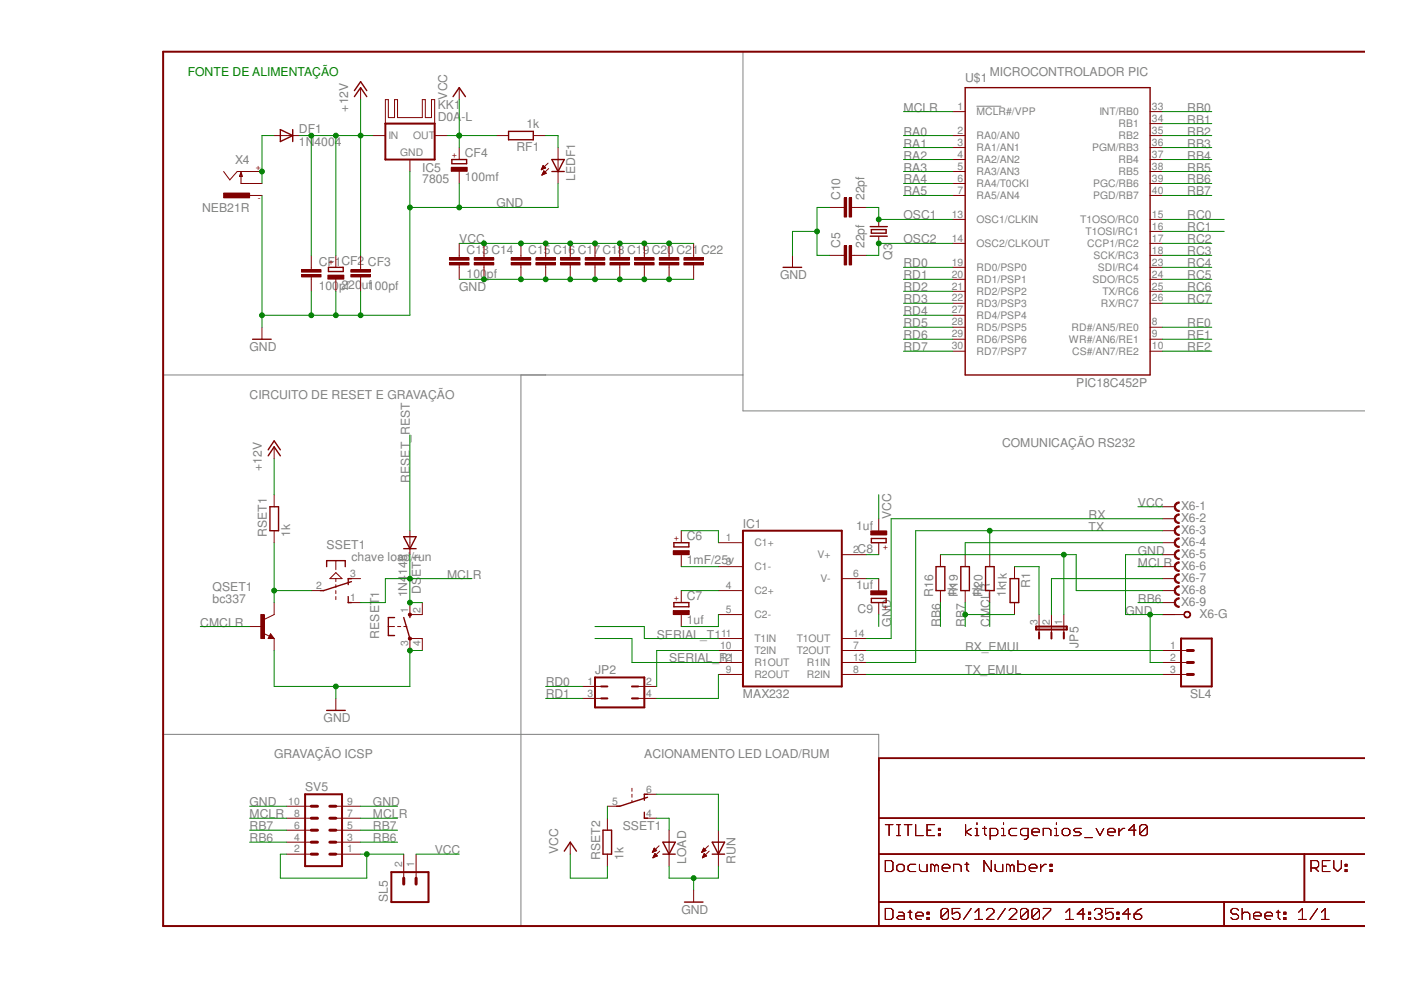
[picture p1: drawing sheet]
<svg xmlns="http://www.w3.org/2000/svg" width="297mm" height="210mm" viewBox="0 0 297 210" stroke-linecap="round" stroke-linejoin="round" font-family="sans-serif">
<path d="M157.5 11v76.1h131.8M207.1 22.5h5.1M34.6 79.5h122.9M110.4 79.5v116.8M34.6 155.7h151.7v7.6" fill="none" stroke="#808080" stroke-width=".21"/>
<g fill="none" stroke="#800000" stroke-width=".21">
<path d="M202 23.7h2.6M202 28.7h2.6M202 31.3h2.6M202 33.8h2.6M202 36.4h2.6M202 38.9h2.6M243.8 23.7h2.7M243.8 28.7h2.7M243.8 31.3h2.7M243.8 33.8h2.7M243.8 36.4h2.7M243.8 38.9h2.7"/>
<path d="M243.8 26.2h2.7M202 41.4h2.6M202 46.5h2.6M202 51.6h2.6M202 56.7h2.6M202 59.2h2.6M243.8 41.4h2.7M243.8 46.5h2.7M243.8 51.6h2.7M243.8 49.1h2.7M243.8 54.1h2.7M243.8 56.7h2.7"/>
<path d="M243.8 59.2h2.7M202 69.4h2.6M202 71.9h2.6M202 74.5h2.6M202 61.8h2.6M202 64.3h2.6M202 66.8h2.6M243.8 69.4h2.7M243.8 71.9h2.7M243.8 74.5h2.7M243.8 61.8h2.7M243.8 64.3h2.7"/>
<path d="M144.4 112.5v2.6M144.4 117.6v2.5M152.3 115.1h5.2M178.5 117.6h5.2M152.3 120.1h5.2M152.3 125.2h5.2M152.3 130.3h5.2M152.3 135.4h5.2M152.3 137.9h5.2M178.5 135.4h5.2M178.5 137.9h5.2M178.5 122.7h5.2"/>
<path d="M152.3 140.5h5.2M152.3 143h5.2M178.5 140.5h5.2M178.5 143h5.2"/>
</g>
<path d="M204.6 18.6h39.2v60.9h-39.2zM142.9 115.1h3.2v.9h-3.2z" fill="none" stroke="#800000" stroke-width=".3"/>
<path d="M157.5 112.5h21v33h-21z" fill="none" stroke="#800000" stroke-width=".42"/>
<path d="M142.7 116.8h3.4v.8h-3.4z" fill-rule="evenodd" fill="#800000"/>
<path d="M142.7 116.8h3.4v.8h-3.4zM144.4 125.2v2.6M144.4 130.3v2.5" fill="none" stroke="#800000" stroke-width=".21"/>
<path d="M142.9 127.8h3.2v.9h-3.2z" fill="none" stroke="#800000" stroke-width=".3"/>
<path d="M142.7 129.5h3.4v.8h-3.4z" fill-rule="evenodd" fill="#800000"/>
<path d="M186.3 110v2.5M186.3 115.1v2.5M142.7 129.5h3.4v.8h-3.4z" fill="none" stroke="#800000" stroke-width=".21"/>
<path d="M184.7 114.2h3.2v.9h-3.2z" fill="none" stroke="#800000" stroke-width=".3"/>
<path d="M184.6 112.6h3.4v.8h-3.4z" fill-rule="evenodd" fill="#800000"/>
<path d="M184.6 112.6h3.4v.8h-3.4zM186.3 122.7v2.5M186.3 127.8v2.5" fill="none" stroke="#800000" stroke-width=".21"/>
<path d="M184.7 126.9h3.2v.9h-3.2z" fill="none" stroke="#800000" stroke-width=".3"/>
<path d="M184.6 125.3h3.4v.8h-3.4z" fill-rule="evenodd" fill="#800000"/>
<path d="M246.5 110h2.6M184.6 125.3h3.4v.8h-3.4z" fill="none" stroke="#800000" stroke-width=".21"/>
<path d="M249.2 109.3l.6-.3h.2v.2a.76 .76 0 0 0-.8 .8 .76 .76 0 0 0 .8 .7v.3a1 1 0 0 1-1-.5 1 1 0 0 1 .2-1.2z" fill-rule="evenodd" fill="#800000"/>
<path d="M246.5 112.5h2.6M249.2 109.3l.6-.3h.2v.2a.76 .76 0 0 0-.8 .8 .76 .76 0 0 0 .8 .7v.3a1 1 0 0 1-1-.5 1 1 0 0 1 .2-1.2z" fill="none" stroke="#800000" stroke-width=".21"/>
<path d="M249.2 111.9l.6-.4h.2v.3a.76 .76 0 0 0-.8 .7 .76 .76 0 0 0 .8 .8v.2a1 1 0 0 1-1-.5 1 1 0 0 1 .2-1.1z" fill-rule="evenodd" fill="#800000"/>
<path d="M246.5 115.1h2.6M249.2 111.9l.6-.4h.2v.3a.76 .76 0 0 0-.8 .7 .76 .76 0 0 0 .8 .8v.2a1 1 0 0 1-1-.5 1 1 0 0 1 .2-1.1z" fill="none" stroke="#800000" stroke-width=".21"/>
<path d="M249.2 114.4l.6-.4h.2v.3a.76 .76 0 0 0-.8 .8 .76 .76 0 0 0 .8 .7v.3a1 1 0 0 1-1-.6 1 1 0 0 1 .2-1.1z" fill-rule="evenodd" fill="#800000"/>
<path d="M246.5 117.6h2.6M249.2 114.4l.6-.4h.2v.3a.76 .76 0 0 0-.8 .8 .76 .76 0 0 0 .8 .7v.3a1 1 0 0 1-1-.6 1 1 0 0 1 .2-1.1z" fill="none" stroke="#800000" stroke-width=".21"/>
<path d="M249.2 117l.6-.4h.2v.2a.76 .76 0 0 0-.8 .8 .76 .76 0 0 0 .8 .8v.2a1 1 0 0 1-1-.5 1 1 0 0 1 .2-1.1z" fill-rule="evenodd" fill="#800000"/>
<path d="M249.2 117l.6-.4h.2v.2a.76 .76 0 0 0-.8 .8 .76 .76 0 0 0 .8 .8v.2a1 1 0 0 1-1-.5 1 1 0 0 1 .2-1.1zM246.5 120.1h2.6" fill="none" stroke="#800000" stroke-width=".21"/>
<path d="M249.2 119.5l.6-.4h.2v.3a.76 .76 0 0 0-.8 .7 .76 .76 0 0 0 .8 .8v.3a1 1 0 0 1-1-.6 1 1 0 0 1 .2-1.1z" fill-rule="evenodd" fill="#800000"/>
<path d="M249.2 119.5l.6-.4h.2v.3a.76 .76 0 0 0-.8 .7 .76 .76 0 0 0 .8 .8v.3a1 1 0 0 1-1-.6 1 1 0 0 1 .2-1.1zM246.5 122.7h2.6" fill="none" stroke="#800000" stroke-width=".21"/>
<path d="M249.2 122l.6-.3h.2v.2a.76 .76 0 0 0-.8 .8 .76 .76 0 0 0 .8 .7v.3a1 1 0 0 1-1-.5 1 1 0 0 1 .2-1.2z" fill-rule="evenodd" fill="#800000"/>
<path d="M246.5 125.2h2.6M249.2 122l.6-.3h.2v.2a.76 .76 0 0 0-.8 .8 .76 .76 0 0 0 .8 .7v.3a1 1 0 0 1-1-.5 1 1 0 0 1 .2-1.2z" fill="none" stroke="#800000" stroke-width=".21"/>
<path d="M249.2 124.6l.6-.4h.2v.3a.76 .76 0 0 0-.8 .7 .76 .76 0 0 0 .8 .8v.2a1 1 0 0 1-1-.5 1 1 0 0 1 .2-1.1z" fill-rule="evenodd" fill="#800000"/>
<path d="M246.5 127.8h2.6M249.2 124.6l.6-.4h.2v.3a.76 .76 0 0 0-.8 .7 .76 .76 0 0 0 .8 .8v.2a1 1 0 0 1-1-.5 1 1 0 0 1 .2-1.1z" fill="none" stroke="#800000" stroke-width=".21"/>
<path d="M249.2 127.1l.6-.4h.2v.3a.76 .76 0 0 0-.8 .8 .76 .76 0 0 0 .8 .7v.3a1 1 0 0 1-1-.6 1 1 0 0 1 .2-1.1z" fill-rule="evenodd" fill="#800000"/>
<path d="M246.5 130.3h2.6M249.2 127.1l.6-.4h.2v.3a.76 .76 0 0 0-.8 .8 .76 .76 0 0 0 .8 .7v.3a1 1 0 0 1-1-.6 1 1 0 0 1 .2-1.1z" fill="none" stroke="#800000" stroke-width=".21"/>
<path d="M251.3 129.7a.73 .73 0 0 1 1.1 .3 .73 .73 0 0 1-.5 1 .73 .73 0 0 1-.9-.7h.1a.58 .58 0 0 1 .8-.6 .58 .58 0 0 1 .3 .9 .58 .58 0 0 1-1 0l-.2-.3z" fill-rule="evenodd" fill="#800000"/>
<path d="M246.5 107.4h2.6M249.1 130.3h1.9M251.3 129.7a.73 .73 0 0 1 1.1 .3 .73 .73 0 0 1-.5 1 .73 .73 0 0 1-.9-.7h.1a.58 .58 0 0 1 .8-.6 .58 .58 0 0 1 .3 .9 .58 .58 0 0 1-1 0l-.2-.3z" fill="none" stroke="#800000" stroke-width=".21"/>
<path d="M249.2 106.8l.6-.4h.2v.3a.76 .76 0 0 0-.8 .7 .76 .76 0 0 0 .8 .8v.3a1 1 0 0 1-1-.6 1 1 0 0 1 .2-1.1z" fill-rule="evenodd" fill="#800000"/>
<path d="M175.9 54.1h2.6M181.1 54.1h2.6M186.3 46.5v1.5M186.3 50.1v1.5M249.2 106.8l.6-.4h.2v.3a.76 .76 0 0 0-.8 .7 .76 .76 0 0 0 .8 .8v.3a1 1 0 0 1-1-.6 1 1 0 0 1 .2-1.1zM123.5 145.5h4M123.5 148.1h4M135.3 145.5h3.9M135.3 148.1h3.9" fill="none" stroke="#800000" stroke-width=".21"/>
<path d="M126.2 143.6h10.4v6.4h-10.4zM127.5 145.5h1.3M127.5 148.1h1.3M134 145.5h1.3M134 148.1h1.3" fill="none" stroke="#800000" stroke-width=".42"/>
<path d="M184.5 50.1h3.6M184.5 48h3.6M184.7 48.7h3.2v.7h-3.2z" fill="none" stroke="#800000" stroke-width=".3"/>
<path d="M180 52.1h.6v4.1h-.6z" fill-rule="evenodd" fill="#800000"/>
<path d="M180 52.1h.6v4.1h-.6z" fill="none" stroke="#800000" stroke-width=".21"/>
<path d="M179 52.1h.5v4.1h-.5z" fill-rule="evenodd" fill="#800000"/>
<path d="M175.9 44h2.6M178.5 54.1h.5M179 52.1h.5v4.1h-.5zM180.6 54.1h.5M181.1 44h2.6" fill="none" stroke="#800000" stroke-width=".21"/>
<path d="M180 42h.6v4h-.6z" fill-rule="evenodd" fill="#800000"/>
<path d="M180 42h.6v4h-.6z" fill="none" stroke="#800000" stroke-width=".21"/>
<path d="M179 42h.5v4h-.5z" fill-rule="evenodd" fill="#800000"/>
<path d="M178.5 44h.5M179 42h.5v4h-.5zM180.6 44h.5M82.3 132.8h1.4M84.3 132.8h.7M85.6 132.8h.7M86.9 127.8v2.5h2.6v-2.5M86.9 137.9v-2.5h2.6v2.5" fill="none" stroke="#800000" stroke-width=".21"/>
<path d="M83.7 130.9h-1.4v3.8h1.4M86.9 130.3v.6" fill="none" stroke="#800000" stroke-width=".3"/>
<path d="M86.7 135.2l.2-.2 .3 .2v.4h-.5z" fill-rule="evenodd" fill="#800000"/>
<path d="M86.7 135.2l.2-.2 .3 .2v.4h-.5z" fill="none" stroke="#800000" stroke-width=".21"/>
<path d="M86.7 130.1l.2-.1 .3 .1v.5h-.5z" fill-rule="evenodd" fill="#800000"/>
<g fill="none" stroke="#800000" stroke-width=".21">
<path d="M79.1 28.7h2.6M86.9 33.8v2.6M92.2 28.7h2.6M71.2 54.1v2.6M71.2 59.2v2.6M86.7 130.1l.2-.1 .3 .1v.5h-.5zM187.7 174.8h1.6M188.5 174.8v2.4M190.1 174.8h.8M190.1 177.2h.8M190.5 174.8v2.4M191.7 174.8h1.6"/>
<path d="M192.5 174.8v2.4M194.1 174.8v2.4h1.6M196.6 176h.8M198.2 174.8h-1.6v2.4h1.6M199 176.8h.3v.4h-.3zM199 175.6h.3v.4h-.3zM204.7 174.8v2.4M206 175.6l-1.3 .8 1.3 .8M206.8 177.2h.7M206.8 175.6h.3v1.6M207.1 174.5v.3M208.3 175.6h.8"/>
<path d="M208.7 175.2v1.6l.4 .4M209.9 177.2h1.3l.3-.4v-.8l-.3-.4h-1.3v2.4M212.3 177.2h.8M212.3 175.6h.5v1.6M212.8 174.5v.3M215.6 175.6h-1.2l-.4 .4v.8l.4 .4h1.2M218 177.2h-1.2l-.4-.4v-.8l.4-.4h1.2v2l-.4 .4h-.4M218.8 176.4h1.6v-.4l-.4-.4h-.8l-.4 .4v.8l.4 .4h.8M221.2 177.2v-1.6h1.2l.4 .4v1.2M223.6 177.2h.8M223.6 175.6h.4v1.6M224 174.5v.3"/>
<path d="M225.2 176l.4-.4h.8l.4 .4v.8l-.4 .4h-.8l-.4-.4zM229.2 175.6h-1.2l-.4 .4 .4 .4h.8l.4 .4-.4 .4h-1.2M230 177.6h1.6M232.4 175.6l.8 1.6 .8-1.6M234.8 176.4h1.6v-.4l-.3-.4h-.9l-.4 .4v.8l.4 .4h.9M237.2 175.6v1.6M238.5 175.6h-.5l-.8 .8M240.8 176h-1.5l1.2-1.2v2.4M243.2 175.2l-.3-.4h-.8l-.5 .4v1.6M243.2 175.2v1.6l-.3 .4h-.8l-.5-.4M243.2 175.2l-1.6 1.6M187.7 182.5h1.2l.4 .3v1.6l-.4 .4h-1.2z"/>
<path d="M187.7 192.6h1.2l.4 .4v1.6l-.4 .3h-1.2zM190.1 183.6l.4-.3h.8l.4 .3v.8l-.4 .4h-.8l-.4-.4zM190.5 193.4h.8l.4 .4v1.1h-1.2l-.4-.3 .4-.4h1.2M192.5 193.4h.8M193 193v1.6l.3 .3M194.1 194.2h1.6v-.4l-.3-.4h-.8l-.5 .4v.8l.5 .3h.8M194.1 183.3h-1.1l-.5 .3v.8l.5 .4h1.1M194.9 183.3v1.1l.5 .4h1.2v-1.5M196.6 194.6h.4v.3h-.4zM196.6 193.4h.4v.4h-.4zM198.2 183.6l-.4-.3h-.4v1.5M198.2 183.6l.3-.3 .5 .3v1.2"/>
<path d="M198.2 183.6v1.2M199.8 184h1.6v-.4l-.4-.3h-.8l-.4 .3v.8l.4 .4h.8M201.1 193v1.6l-.4 .3h-.8l-.4-.3M201.1 193l-.4-.4h-.8l-.4 .4v1.6M201.1 193l-1.6 1.6M202.2 184.8v-1.5h1.2l.4 .3v1.2M203.5 192.6h-1.6v1.2l.8-.4h.4l.4 .4v.8l-.4 .3h-.8l-.4-.3M204.6 183.3h.8M205 182.8v1.6l.4 .4M205.9 192.6l-1.6 2.3M206.7 194.9h1.6M206.7 193.4l.8-.8v2.3"/>
<path d="M209.1 193l.5-.4h.8l.3 .4v.4l-1.6 1.5h1.6M210.2 182.5v2.3l-1.6-2.3v2.3M211 183.3v1.1l.4 .4h1.2v-1.5M213.1 192.6l-1.6 2.3M214 193l.3-.4h.8l.5 .4v.4l-1.6 1.5h1.6M214.2 183.6l-.4-.3h-.4v1.5M214.2 183.6v1.2M214.2 183.6l.4-.3 .4 .3v1.2M215.8 182.5v2.3h1.2l.4-.4v-.8l-.4-.3h-1.2M218 193v1.6l-.4 .3h-.9l-.3-.3M218 193l-.4-.4h-.9l-.3 .4v1.6M218 193l-1.6 1.6"/>
<path d="M218.2 184h1.6v-.4l-.3-.3h-.8l-.5 .3v.8l.5 .4h.8M220.4 193v1.6l-.4 .3h-.8l-.4-.3M220.4 193l-.4-.4h-.8l-.4 .4v1.6M220.4 193l-1.6 1.6M220.6 183.3v1.5M221.2 192.6h1.6v.4l-1.6 1.6v.3M221.8 183.3h-.4l-.8 .7M222.6 184.4h.5v.4h-.5zM222.6 183.3h.5v.3h-.5zM226 194.9h1.6M226 193.4l.8-.8v2.3M230 193.8h-1.6l1.2-1.2v2.3"/>
<path d="M230.8 194.6h.4v.3h-.4zM230.8 193.4h.4v.4h-.4zM232 193l.4-.4h.8l.4 .4v.4l-.4 .4M232.8 193.8h.4M233.2 193.8l.4 .4v.4l-.4 .3h-.8l-.4-.3M236 192.6h-1.6v1.2l.8-.4h.4l.4 .4v.8l-.4 .3h-.8l-.4-.3M236.8 194.6h.4v.3h-.4zM236.8 193.4h.4v.4h-.4zM239.6 193.8h-1.6l1.2-1.2v2.3M240.5 193.8h1.1l.5 .4v.4l-.5 .3h-.8l-.3-.3zM242.1 192.6l-.8 .4-.8 .8M262.6 193l-.4-.4h-.8l-.4 .4v.4l.4 .4h.8l.4 .4v.4l-.4 .3h-.8l-.4-.3"/>
<path d="M263.4 193.8l.4-.4h.8l.4 .4v1.1M263.4 192.6v2.3M265.8 194.2h1.6v-.4l-.4-.4h-.8l-.4 .4v.8l.4 .3h.8M268.2 194.2h1.6v-.4l-.4-.4h-.8l-.4 .4v.8l.4 .3h.8M270.6 193.4h.8M271 193v1.6l.4 .3M272.2 194.6h.4v.3h-.4zM272.2 193.4h.4v.4h-.4zM275.3 194.9h1.6M275.3 193.4l.8-.8v2.3M278 184h1.2l.4-.4v-.8l-.4-.3h-1.2v2.3M278.8 184l.8 .8"/>
<path d="M279.4 192.6l-1.7 2.3M280.2 194.9h1.6M280.2 193.4l.8-.8v2.3M280.4 183.6h.8M282 182.5h-1.6v2.3h1.6M282.8 182.5v1.5l.8 .8 .8-.8v-1.5M285.2 184.4h.4v.4h-.4zM285.2 183.3h.4v.3h-.4z"/>
</g>
<path d="M69.6 56.7h3.2v.9h-3.2zM85.6 130.9l1.3 4.5M186.3 173.5h103M289.3 160.8h-103v35.5h103M186.3 181.1h103M186.3 191.3h103M259.5 191.3v5M276.6 181.1v10.2" fill="none" stroke="#800000" stroke-width=".3"/>
<path d="M289.3 11h-254.7v185.3h254.7M81.7 26.2h10.5v7.6h-10.5z" fill="none" stroke="#800000" stroke-width=".42"/>
<path d="M69.5 58.3h3.4v.9h-3.4z" fill-rule="evenodd" fill="#800000"/>
<path d="M97.4 31.3v2.5M97.4 36.4v2.5M69.5 58.3h3.4v.9h-3.4z" fill="none" stroke="#800000" stroke-width=".21"/>
<path d="M95.8 33.8h3.1v.9h-3.1z" fill="none" stroke="#800000" stroke-width=".3"/>
<path d="M95.7 35.5h3.4v.8h-3.4z" fill-rule="evenodd" fill="#800000"/>
<path d="M47.4 36.4l1.3 1.7 1.6-1.7h5.2M51.1 36.6v2.3h4.4M95.7 35.5h3.4v.8h-3.4zM52.9 41.4h2.6" fill="none" stroke="#800000" stroke-width=".21"/>
<path d="M47.4 40.9h5.5v1.1h-5.5z" fill-rule="evenodd" fill="#800000"/>
<path d="M47.4 40.9h5.5v1.1h-5.5zM97.4 51.6v2.5M97.4 56.7v2.5" fill="none" stroke="#800000" stroke-width=".21"/>
<path d="M51.1 36.6l.3 .8h-.6z" fill="none" stroke="#800000" stroke-width=".3"/>
<path d="M95.3 55.7h4.1v.5h-4.1z" fill-rule="evenodd" fill="#800000"/>
<path d="M95.3 55.7h4.1v.5h-4.1z" fill="none" stroke="#800000" stroke-width=".21"/>
<path d="M95.3 54.7h4.1v.5h-4.1z" fill-rule="evenodd" fill="#800000"/>
<path d="M95.3 54.7h4.1v.5h-4.1zM97.4 54.1v.6M97.4 56.2v.5M102.6 51.6v2.5M102.6 56.7v2.5" fill="none" stroke="#800000" stroke-width=".21"/>
<path d="M100.5 55.7h4.2v.5h-4.2z" fill-rule="evenodd" fill="#800000"/>
<path d="M100.5 55.7h4.2v.5h-4.2z" fill="none" stroke="#800000" stroke-width=".21"/>
<path d="M100.5 54.7h4.2v.5h-4.2z" fill-rule="evenodd" fill="#800000"/>
<path d="M100.5 54.7h4.2v.5h-4.2zM102.6 54.1v.6M102.6 56.2v.5M110.4 51.6v2.5M110.4 56.7v2.5" fill="none" stroke="#800000" stroke-width=".21"/>
<path d="M108.4 55.7h4.1v.5h-4.1z" fill-rule="evenodd" fill="#800000"/>
<path d="M108.4 55.7h4.1v.5h-4.1z" fill="none" stroke="#800000" stroke-width=".21"/>
<path d="M108.4 54.7h4.1v.5h-4.1z" fill-rule="evenodd" fill="#800000"/>
<path d="M108.4 54.7h4.1v.5h-4.1zM110.4 54.1v.6M110.4 56.2v.5M115.7 51.6v2.5M115.7 56.7v2.5" fill="none" stroke="#800000" stroke-width=".21"/>
<path d="M113.6 55.7h4.2v.5h-4.2z" fill-rule="evenodd" fill="#800000"/>
<path d="M113.6 55.7h4.2v.5h-4.2z" fill="none" stroke="#800000" stroke-width=".21"/>
<path d="M113.6 54.7h4.2v.5h-4.2z" fill-rule="evenodd" fill="#800000"/>
<path d="M113.6 54.7h4.2v.5h-4.2zM115.7 54.1v.6M115.7 56.2v.5M120.9 51.6v2.5M120.9 56.7v2.5" fill="none" stroke="#800000" stroke-width=".21"/>
<path d="M118.8 55.7h4.2v.5h-4.2z" fill-rule="evenodd" fill="#800000"/>
<path d="M118.8 55.7h4.2v.5h-4.2z" fill="none" stroke="#800000" stroke-width=".21"/>
<path d="M118.8 54.7h4.2v.5h-4.2z" fill-rule="evenodd" fill="#800000"/>
<path d="M118.8 54.7h4.2v.5h-4.2zM120.9 54.1v.6M120.9 56.2v.5M126.2 51.6v2.5M126.2 56.7v2.5" fill="none" stroke="#800000" stroke-width=".21"/>
<path d="M124.1 55.7h4.1v.5h-4.1z" fill-rule="evenodd" fill="#800000"/>
<path d="M124.1 55.7h4.1v.5h-4.1z" fill="none" stroke="#800000" stroke-width=".21"/>
<path d="M124.1 54.7h4.1v.5h-4.1z" fill-rule="evenodd" fill="#800000"/>
<path d="M124.1 54.7h4.1v.5h-4.1zM126.2 54.1v.6M126.2 56.2v.5M131.4 51.6v2.5M131.4 56.7v2.5" fill="none" stroke="#800000" stroke-width=".21"/>
<path d="M129.3 55.7h4.2v.5h-4.2z" fill-rule="evenodd" fill="#800000"/>
<path d="M129.3 55.7h4.2v.5h-4.2z" fill="none" stroke="#800000" stroke-width=".21"/>
<path d="M129.3 54.7h4.2v.5h-4.2z" fill-rule="evenodd" fill="#800000"/>
<path d="M129.3 54.7h4.2v.5h-4.2zM131.4 54.1v.6M131.4 56.2v.5M136.6 51.6v2.5M136.6 56.7v2.5" fill="none" stroke="#800000" stroke-width=".21"/>
<path d="M134.5 55.7h4.2v.5h-4.2z" fill-rule="evenodd" fill="#800000"/>
<path d="M134.5 55.7h4.2v.5h-4.2z" fill="none" stroke="#800000" stroke-width=".21"/>
<path d="M134.5 54.7h4.2v.5h-4.2z" fill-rule="evenodd" fill="#800000"/>
<path d="M134.5 54.7h4.2v.5h-4.2zM136.6 54.1v.6M136.6 56.2v.5M141.9 51.6v2.5M141.9 56.7v2.5" fill="none" stroke="#800000" stroke-width=".21"/>
<path d="M139.8 55.7h4.1v.5h-4.1z" fill-rule="evenodd" fill="#800000"/>
<path d="M139.8 55.7h4.1v.5h-4.1z" fill="none" stroke="#800000" stroke-width=".21"/>
<path d="M139.8 54.7h4.1v.5h-4.1z" fill-rule="evenodd" fill="#800000"/>
<path d="M139.8 54.7h4.1v.5h-4.1zM141.9 54.1v.6M141.9 56.2v.5M147.1 51.6v2.5M147.1 56.7v2.5" fill="none" stroke="#800000" stroke-width=".21"/>
<path d="M145 55.7h4.1v.5h-4.1z" fill-rule="evenodd" fill="#800000"/>
<path d="M145 55.7h4.1v.5h-4.1z" fill="none" stroke="#800000" stroke-width=".21"/>
<path d="M145 54.7h4.1v.5h-4.1z" fill-rule="evenodd" fill="#800000"/>
<path d="M66 54.1v2.6M66 59.2v2.6M145 54.7h4.1v.5h-4.1zM147.1 54.1v.6M147.1 56.2v.5" fill="none" stroke="#800000" stroke-width=".21"/>
<path d="M63.9 58.2h4.2v.5h-4.2z" fill-rule="evenodd" fill="#800000"/>
<path d="M63.9 58.2h4.2v.5h-4.2z" fill="none" stroke="#800000" stroke-width=".21"/>
<path d="M63.9 57.2h4.2v.5h-4.2z" fill-rule="evenodd" fill="#800000"/>
<g fill="none" stroke="#800000" stroke-width=".21">
<path d="M105.2 28.7h2.6M113.1 28.7h2.6M114.8 36h.1M114.8 35.9h.2M114.9 35.8h.3M114.9 35.7h.5M114.9 35.6h.8M114.9 37h.2M115 35.5h.6M115 37h.3M115 35.4h.5M115 36.9h.5"/>
<path d="M115.1 35.3h.3M115.1 36.8h.6M115.1 35.2h.2M115.1 36.7h.7M115.1 35.1l.6 .5-.9 .4zM115.1 35.1h.1M115.1 36.6h.6M115.2 36.5h.4M115.2 36.4h.3M115.2 36.3h.2M115.3 36.2h.1M115.3 36.2l-.4 .9"/>
<path d="M115.3 36.2l.5 .5-.9 .4M116.2 34.6l-1.4 1.4M116.3 35.7l-1.4 1.4M118.3 31.3v7.6M63.9 57.2h4.2v.5h-4.2zM66 56.7v.5M66 58.7v.5M168 54.1v2.6M86.9 112.5v5.1M52.9 132.8h2.6M58.1 127.8v2.5M58.1 135.4v2.5"/>
<path d="M138.6 179.9h.2M138.7 179.8h.1M138.7 179.8l-.4 .9M138.7 179.8l.5 .5-.9 .4M139.7 179.3l-1.4 1.4M141.9 176v7.6M187.7 174.8h1.6M188.5 174.8v2.4M190.1 174.8h.8M190.1 177.2h.8M190.5 174.8v2.4M191.7 174.8h1.6"/>
<path d="M192.5 174.8v2.4M194.1 174.8v2.4h1.6M196.6 176h.8M198.2 174.8h-1.6v2.4h1.6M199 176.8h.3v.4h-.3zM199 175.6h.3v.4h-.3zM204.7 174.8v2.4M206 175.6l-1.3 .8 1.3 .8M206.8 177.2h.7M206.8 175.6h.3v1.6M207.1 174.5v.3M208.3 175.6h.8"/>
<path d="M208.7 175.2v1.6l.4 .4M209.9 177.2h1.3l.3-.4v-.8l-.3-.4h-1.3v2.4M212.3 177.2h.8M212.3 175.6h.5v1.6M212.8 174.5v.3M215.6 175.6h-1.2l-.4 .4v.8l.4 .4h1.2M218 177.2h-1.2l-.4-.4v-.8l.4-.4h1.2v2l-.4 .4h-.4M218.8 176.4h1.6v-.4l-.4-.4h-.8l-.4 .4v.8l.4 .4h.8M221.2 177.2v-1.6h1.2l.4 .4v1.2M223.6 177.2h.8M223.6 175.6h.4v1.6M224 174.5v.3"/>
<path d="M225.2 176l.4-.4h.8l.4 .4v.8l-.4 .4h-.8l-.4-.4zM229.2 175.6h-1.2l-.4 .4 .4 .4h.8l.4 .4-.4 .4h-1.2M230 177.6h1.6M232.4 175.6l.8 1.6 .8-1.6M234.8 176.4h1.6v-.4l-.3-.4h-.9l-.4 .4v.8l.4 .4h.9M237.2 175.6v1.6M238.5 175.6h-.5l-.8 .8M240.8 176h-1.5l1.2-1.2v2.4M243.2 175.2l-.3-.4h-.8l-.5 .4v1.6M243.2 175.2v1.6l-.3 .4h-.8l-.5-.4M243.2 175.2l-1.6 1.6M138.3 180.7h.1"/>
<path d="M138.4 180.6h.2M138.4 180.5h.5M138.5 180.4h.6M138.5 181.9h.1M138.5 181.7h.2M138.5 180.3h.7M138.5 181.7h.4M138.6 180.2h.5M138.6 181.6h.6M138.6 180.1h.4M138.6 180h.3M138.6 181.5h.8"/>
<path d="M138.6 181.4h.7M138.7 181.3h.5M138.7 181.2h.4M138.8 181.1h.2M138.8 181h.1M139.4 181.5l-.5-.5-.5 .9M139.4 181.5l-1 .4M139.9 180.5l-1.5 1.4M187.7 182.5h1.2l.4 .3v1.6l-.4 .4h-1.2zM187.7 192.6h1.2l.4 .4v1.6l-.4 .3h-1.2zM190.1 183.6l.4-.3h.8l.4 .3v.8l-.4 .4h-.8l-.4-.4zM190.5 193.4h.8l.4 .4v1.1h-1.2l-.4-.3 .4-.4h1.2"/>
<path d="M192.5 193.4h.8M193 193v1.6l.3 .3M194.1 194.2h1.6v-.4l-.3-.4h-.8l-.5 .4v.8l.5 .3h.8M194.1 183.3h-1.1l-.5 .3v.8l.5 .4h1.1M194.9 183.3v1.1l.5 .4h1.2v-1.5M196.6 194.6h.4v.3h-.4zM196.6 193.4h.4v.4h-.4zM198.2 183.6l-.4-.3h-.4v1.5M198.2 183.6l.3-.3 .5 .3v1.2M198.2 183.6v1.2M199.8 184h1.6v-.4l-.4-.3h-.8l-.4 .3v.8l.4 .4h.8M201.1 193v1.6l-.4 .3h-.8l-.4-.3"/>
<path d="M201.1 193l-.4-.4h-.8l-.4 .4v1.6M201.1 193l-1.6 1.6M202.2 184.8v-1.5h1.2l.4 .3v1.2M203.5 192.6h-1.6v1.2l.8-.4h.4l.4 .4v.8l-.4 .3h-.8l-.4-.3M204.6 183.3h.8M205 182.8v1.6l.4 .4M205.9 192.6l-1.6 2.3M206.7 194.9h1.6M206.7 193.4l.8-.8v2.3M209.1 193l.5-.4h.8l.3 .4v.4l-1.6 1.5h1.6M210.2 182.5v2.3l-1.6-2.3v2.3M211 183.3v1.1l.4 .4h1.2v-1.5"/>
<path d="M213.1 192.6l-1.6 2.3M214 193l.3-.4h.8l.5 .4v.4l-1.6 1.5h1.6M214.2 183.6l-.4-.3h-.4v1.5M214.2 183.6v1.2M214.2 183.6l.4-.3 .4 .3v1.2M215.8 182.5v2.3h1.2l.4-.4v-.8l-.4-.3h-1.2M218 193v1.6l-.4 .3h-.9l-.3-.3M218 193l-.4-.4h-.9l-.3 .4v1.6M218 193l-1.6 1.6M218.2 184h1.6v-.4l-.3-.3h-.8l-.5 .3v.8l.5 .4h.8M220.4 193v1.6l-.4 .3h-.8l-.4-.3M220.4 193l-.4-.4h-.8l-.4 .4v1.6"/>
<path d="M220.4 193l-1.6 1.6M220.6 183.3v1.5M221.2 192.6h1.6v.4l-1.6 1.6v.3M221.8 183.3h-.4l-.8 .7M222.6 184.4h.5v.4h-.5zM222.6 183.3h.5v.3h-.5zM226 194.9h1.6M226 193.4l.8-.8v2.3M230 193.8h-1.6l1.2-1.2v2.3M230.8 194.6h.4v.3h-.4zM230.8 193.4h.4v.4h-.4zM232 193l.4-.4h.8l.4 .4v.4l-.4 .4"/>
<path d="M232.8 193.8h.4M233.2 193.8l.4 .4v.4l-.4 .3h-.8l-.4-.3M236 192.6h-1.6v1.2l.8-.4h.4l.4 .4v.8l-.4 .3h-.8l-.4-.3M236.8 194.6h.4v.3h-.4zM236.8 193.4h.4v.4h-.4zM239.6 193.8h-1.6l1.2-1.2v2.3M240.5 193.8h1.1l.5 .4v.4l-.5 .3h-.8l-.3-.3zM242.1 192.6l-.8 .4-.8 .8M262.6 193l-.4-.4h-.8l-.4 .4v.4l.4 .4h.8l.4 .4v.4l-.4 .3h-.8l-.4-.3M263.4 193.8l.4-.4h.8l.4 .4v1.1M263.4 192.6v2.3M265.8 194.2h1.6v-.4l-.4-.4h-.8l-.4 .4v.8l.4 .3h.8"/>
<path d="M268.2 194.2h1.6v-.4l-.4-.4h-.8l-.4 .4v.8l.4 .3h.8M270.6 193.4h.8M271 193v1.6l.4 .3M272.2 194.6h.4v.3h-.4zM272.2 193.4h.4v.4h-.4zM275.3 194.9h1.6M275.3 193.4l.8-.8v2.3M278 184h1.2l.4-.4v-.8l-.4-.3h-1.2v2.3M278.8 184l.8 .8M279.4 192.6l-1.7 2.3M280.2 194.9h1.6M280.2 193.4l.8-.8v2.3"/>
<path d="M280.4 183.6h.8M282 182.5h-1.6v2.3h1.6M282.8 182.5v1.5l.8 .8 .8-.8v-1.5M285.2 184.4h.4v.4h-.4zM285.2 183.3h.4v.3h-.4z"/>
</g>
<g fill="none" stroke="#800000" stroke-width=".3">
<path d="M107.8 27.9h5.3v1.7h-5.3zM117 33.8h2.6l-1.3 2.6zM117 36.4h2.6M166 56.7h4M85.6 113.8h2.6l-1.3 2.5zM85.6 116.3h2.6M140.5 178.6h2.7l-1.3 2.5zM186.3 173.5h103M289.3 160.8h-103v35.5h103M140.5 181.1h2.7M186.3 181.1h103M186.3 191.3h103"/>
<path d="M259.5 191.3v5M276.6 181.1v10.2"/>
</g>
<path d="M55.3 130.3h.7v5.1h-.7z" fill-rule="evenodd" fill="#800000"/>
<g fill="none" stroke="#800000" stroke-width=".21">
<path d="M76.5 18.6v2.5M58.1 28.7h5.3M76.5 54.1v2.6M76.5 59.2v2.6M58.1 94.7v2.6M58.1 104.9v2.5M58.1 112.5v2.6M71.2 118.9v1.9M199.4 117.6v2.5M204.6 117.6v2.5M209.8 117.6v2.5M55.3 130.3h.7v5.1h-.7z"/>
<path d="M55.8 134.3l1.3 .6M57.4 134.4l.7 1h-1.2zM58.1 130.3l-2.1 1M66 125.2h2.6M71.2 122.7v.6M71.2 124v.6M71.2 125.2v.7M71.2 126.5v.6M71.2 121.4l1.3 1.3h-2.6zM73.8 127.8h2.7M73.8 122.7h2.7M199.4 125.2v2.6"/>
<path d="M204.6 125.2v2.6M209.8 125.2v2.6M71.2 148.1v2.5M128.8 170.9h2.6M134 167.1v.7M134 168.4v.6M134 169.7v.4M136.6 173.5h2.6M136.6 168.4h2.6M149.1 179.9h.2M149.2 179.8l-.4 .9M149.2 179.8l.5 .5-.9 .4"/>
<path d="M149.2 179.8h.1M150.2 179.3l-1.4 1.4M152.3 176v7.6M147.1 188.7v2.6M148.8 180.7h.1M148.8 180.6h.3M148.9 180.5h.5M148.9 180.4h.7M148.9 181.9h.1M149 180.3h.6M149 181.7h.1M149 180.2h.6"/>
<path d="M149 181.7h.4M149.1 180.1h.4M149.1 181.6h.5M149.1 181.5h.7M149.1 180h.3M149.1 181.4h.6M149.1 181.3h.5M149.2 181.2h.4M149.2 181.1h.2M149.3 181h.1M149.8 181.5l-.5-.5-.4 .9M149.8 181.5l-.9 .4"/>
<path d="M150.4 180.5l-1.5 1.4"/>
</g>
<g fill="none" stroke="#800000" stroke-width=".3">
<path d="M75.1 19.2l1.4-1.9 1.3 1.9M59.4 27.5l2.7 1.2-2.7 1.3zM62.1 27.5v2.5M75.1 20.5l1.4-1.9 1.3 1.9M56.9 96.6l1.2-1.9 1.3 1.9M56.9 95.4l1.2-1.9 1.3 1.9M57.2 107.4h1.9v5.1h-1.9zM57.4 134.9l.1 .2h-.4l.3-.5 .5 .7h-.8M69.3 120.1v-1.2h3.9v1.2M73.8 126.5v1.3h.7M74.5 123.3l-5.9 1.9h-.7M74.5 122.7h-.7v1.3"/>
<path d="M198.5 120.1h1.8v5.1h-1.8zM203.7 120.1h1.8v5.1h-1.8zM209 120.1h1.8v5.1h-1.8zM69.3 150.6h3.9M136.6 172.2v1.3h.7M137.3 169l-5.9 1.9h-.7M137.3 168.4h-.7v1.3M151 178.6h2.6l-1.3 2.5zM145.1 191.3h4M151 181.1h2.6"/>
</g>
<path d="M74.4 58.2h4.1v.5h-4.1z" fill-rule="evenodd" fill="#800000"/>
<path d="M74.4 58.2h4.1v.5h-4.1z" fill="none" stroke="#800000" stroke-width=".21"/>
<path d="M74.4 57.2h4.1v.5h-4.1z" fill-rule="evenodd" fill="#800000"/>
<g fill="none" stroke="#800000" stroke-width=".21">
<path d="M97.4 18.6v2.5M81.7 21.1h.6v3.8h1.4v-3.8h.6v3.8h5.2v-3.8h.7v3.8h1.3v-3.8h.7v5.1h-10.5zM74.4 57.2h4.1v.5h-4.1zM76.5 56.7v.5M76.5 58.7v.5M55.5 69.4v2.5M215.1 120.1v2.6M215.1 127.8v2.5M220.3 130.3v3.8M222.9 130.3v3.8M225.6 130.3v3.8M246.5 137.9h5.2"/>
<path d="M246.5 140.5h5.2M246.5 143h5.2M60.7 178.6h5.3M60.7 176h5.3M60.7 173.5h5.3M60.7 170.9h5.3M71.2 178.6h5.3M71.2 176h5.3M71.2 173.5h5.3M71.2 170.9h5.3M120.9 178.6v2.5M128.8 173.5v2.5"/>
<path d="M60.7 181.1h5.3M71.2 181.1h5.3M85.6 181.1v5.1M88.2 181.1v5.1M128.8 181.1v2.5"/>
</g>
<path d="M96.1 20.5l1.3-1.9 1.3 1.9M53.6 71.9h3.9M214.2 122.7h1.8v5.1h-1.8zM127.8 176h1.9v5.1h-1.9zM119.6 180.5l1.3-1.9 1.3 1.9" fill="none" stroke="#800000" stroke-width=".3"/>
<path d="M219.7 132.8h6.5v.7h-6.5zM220.3 134.1v1.3M222.9 134.1v1.3M225.6 134.1v1.3M250.4 135.4h6.5v10.1h-6.5zM64.7 168.4h7.8v15.2h-7.8zM83 184.9h7.8v6.4h-7.8z" fill="none" stroke="#800000" stroke-width=".42"/>
<g fill="none" stroke="#800000" stroke-width=".64">
<path d="M251.7 137.9h1.3M251.7 143h1.3M251.7 140.5h1.3M66 170.9h1.3M66 173.5h1.3M66 176h1.3M66 178.6h1.3M69.9 170.9h1.3M69.9 173.5h1.3M69.9 176h1.3M69.9 178.6h1.3M66 181.1h1.3"/>
<path d="M69.9 181.1h1.3M85.6 186.2v1.3M88.2 186.2v1.3"/>
</g>
<g fill="none" stroke="#008000" stroke-width=".21">
<path d="M246.5 23.7h10.4M246.5 26.2h10.4M246.5 28.7h10.4M246.5 31.3h10.4M246.5 33.8h10.4M246.5 36.4h10.4M246.5 38.9h10.4M191.6 56.7h10.4M191.6 59.2h10.4M246.5 41.4h10.4M191.6 61.8h10.4M191.6 64.3h10.4"/>
<path d="M191.6 66.8h10.4M191.6 69.4h10.4M191.6 71.9h10.4M191.6 74.5h10.4M199.4 127.8v5M204.6 127.8v5M204.6 130.3h10.5M241.3 127.8h5.2M115.7 145.5h7.8M115.7 148.1h7.8M52.9 178.6h7.8M76.5 178.6h7.8"/>
<path d="M76.5 176h7.8"/>
</g>
<circle cx="204.6" cy="130.3" r=".51" fill="#008000"/>
<g fill="none" stroke="#008000" stroke-width=".21">
<path d="M191.6 28.7h10.4M191.6 31.3h10.4M191.6 33.8h10.4M191.6 36.4h10.4M191.6 38.9h10.4M186.3 44v2.5h15.7M191.6 41.4h10.4M246.5 46.5h13M246.5 49.1h13M246.5 51.6h10.4M246.5 54.1h10.4M246.5 56.7h10.4"/>
<path d="M246.5 59.2h10.4M246.5 61.8h10.4M246.5 64.3h10.4M246.5 69.4h10.4M246.5 71.9h10.4M246.5 74.5h10.4M52.9 176h7.8"/>
<circle cx="204.6" cy="130.3" r=".51"/>
</g>
<circle cx="186.3" cy="46.5" r=".51" fill="#008000"/>
<g fill="none" stroke="#008000" stroke-width=".21">
<path d="M183.7 44h2.6M202 51.6h-15.7v2.5h-2.6"/>
<circle cx="186.3" cy="46.5" r=".51"/>
</g>
<circle cx="186.3" cy="51.6" r=".51" fill="#008000"/>
<g fill="none" stroke="#008000" stroke-width=".21">
<path d="M191.6 23.7h10.4M86.9 117.6v10.2M86.9 122.7h13.1"/>
<circle cx="186.3" cy="51.6" r=".51"/>
</g>
<circle cx="86.9" cy="122.7" r=".51" fill="#008000"/>
<g fill="none" stroke="#008000" stroke-width=".21">
<path d="M86.9 122.7h-5.2v5.1h-5.2M86.9 127.8h2.6"/>
<circle cx="86.9" cy="122.7" r=".51"/>
</g>
<circle cx="86.9" cy="127.8" r=".51" fill="#008000"/>
<g fill="none" stroke="#008000" stroke-width=".21">
<path d="M97.4 51.6h49.7M186.3 104.9v5.1M241.3 120.1h5.2M52.9 173.5h7.8M76.5 173.5h7.8"/>
<circle cx="86.9" cy="127.8" r=".51"/>
</g>
<circle cx="102.6" cy="51.6" r=".51" fill="#008000"/>
<circle cx="102.6" cy="51.6" r=".51" fill="none" stroke="#008000" stroke-width=".21"/>
<circle cx="110.4" cy="51.6" r=".51" fill="#008000"/>
<circle cx="110.4" cy="51.6" r=".51" fill="none" stroke="#008000" stroke-width=".21"/>
<circle cx="115.7" cy="51.6" r=".51" fill="#008000"/>
<circle cx="115.7" cy="51.6" r=".51" fill="none" stroke="#008000" stroke-width=".21"/>
<circle cx="120.9" cy="51.6" r=".51" fill="#008000"/>
<circle cx="120.9" cy="51.6" r=".51" fill="none" stroke="#008000" stroke-width=".21"/>
<circle cx="126.1" cy="51.6" r=".51" fill="#008000"/>
<circle cx="126.1" cy="51.6" r=".51" fill="none" stroke="#008000" stroke-width=".21"/>
<circle cx="131.4" cy="51.6" r=".51" fill="#008000"/>
<circle cx="131.4" cy="51.6" r=".51" fill="none" stroke="#008000" stroke-width=".21"/>
<circle cx="136.6" cy="51.6" r=".51" fill="#008000"/>
<circle cx="136.6" cy="51.6" r=".51" fill="none" stroke="#008000" stroke-width=".21"/>
<circle cx="141.9" cy="51.6" r=".51" fill="#008000"/>
<g fill="none" stroke="#008000" stroke-width=".21">
<path d="M94.8 28.7h2.6v2.6M241.3 107.4h5.2"/>
<circle cx="141.9" cy="51.6" r=".51"/>
</g>
<circle cx="97.4" cy="28.7" r=".51" fill="#008000"/>
<g fill="none" stroke="#008000" stroke-width=".21">
<path d="M97.4 21.1v7.6"/>
<circle cx="97.4" cy="28.7" r=".51"/>
</g>
<circle cx="97.4" cy="28.7" r=".51" fill="#008000"/>
<g fill="none" stroke="#008000" stroke-width=".21">
<path d="M63.4 28.7h15.7M71.2 28.7v25.4M97.4 28.7h7.8M58.1 97.3v7.6M88.2 181.1h9.2M120.9 181.1v5.1h7.9v-2.6"/>
<circle cx="97.4" cy="28.7" r=".51"/>
</g>
<circle cx="71.2" cy="28.7" r=".51" fill="#008000"/>
<g fill="none" stroke="#008000" stroke-width=".21">
<path d="M76.5 28.7v25.4"/>
<circle cx="71.2" cy="28.7" r=".51"/>
</g>
<circle cx="76.4" cy="28.7" r=".51" fill="#008000"/>
<g fill="none" stroke="#008000" stroke-width=".21">
<path d="M66 28.7v25.4"/>
<circle cx="76.4" cy="28.7" r=".51"/>
</g>
<circle cx="66" cy="28.7" r=".51" fill="#008000"/>
<g fill="none" stroke="#008000" stroke-width=".21">
<path d="M76.5 21.1v7.6M97.4 59.2h49.7M186.3 130.3v2.5"/>
<circle cx="66" cy="28.7" r=".51"/>
</g>
<circle cx="102.6" cy="59.2" r=".51" fill="#008000"/>
<circle cx="102.6" cy="59.2" r=".51" fill="none" stroke="#008000" stroke-width=".21"/>
<circle cx="110.4" cy="59.2" r=".51" fill="#008000"/>
<circle cx="110.4" cy="59.2" r=".51" fill="none" stroke="#008000" stroke-width=".21"/>
<circle cx="115.7" cy="59.2" r=".51" fill="#008000"/>
<circle cx="115.7" cy="59.2" r=".51" fill="none" stroke="#008000" stroke-width=".21"/>
<circle cx="120.9" cy="59.2" r=".51" fill="#008000"/>
<circle cx="120.9" cy="59.2" r=".51" fill="none" stroke="#008000" stroke-width=".21"/>
<circle cx="126.1" cy="59.2" r=".51" fill="#008000"/>
<circle cx="126.1" cy="59.2" r=".51" fill="none" stroke="#008000" stroke-width=".21"/>
<circle cx="131.4" cy="59.2" r=".51" fill="#008000"/>
<circle cx="131.4" cy="59.2" r=".51" fill="none" stroke="#008000" stroke-width=".21"/>
<circle cx="136.6" cy="59.2" r=".51" fill="#008000"/>
<circle cx="136.6" cy="59.2" r=".51" fill="none" stroke="#008000" stroke-width=".21"/>
<circle cx="141.9" cy="59.2" r=".51" fill="#008000"/>
<g fill="none" stroke="#008000" stroke-width=".21">
<path d="M97.4 38.9v5.1h-10.5v22.8h-15.7v-5"/>
<circle cx="141.9" cy="59.2" r=".51"/>
</g>
<circle cx="97.4" cy="44" r=".51" fill="#008000"/>
<g fill="none" stroke="#008000" stroke-width=".21">
<path d="M118.3 38.9v5.1h-20.9M55.5 66.8h15.7"/>
<circle cx="97.4" cy="44" r=".51"/>
</g>
<circle cx="71.2" cy="66.8" r=".51" fill="#008000"/>
<g fill="none" stroke="#008000" stroke-width=".21">
<path d="M55.5 41.4v25.4M76.5 61.8v5"/>
<circle cx="71.2" cy="66.8" r=".51"/>
</g>
<circle cx="76.4" cy="66.8" r=".51" fill="#008000"/>
<g fill="none" stroke="#008000" stroke-width=".21">
<path d="M55.5 66.8v2.6"/>
<circle cx="76.4" cy="66.8" r=".51"/>
</g>
<circle cx="55.5" cy="66.8" r=".51" fill="#008000"/>
<g fill="none" stroke="#008000" stroke-width=".21">
<path d="M66 61.8v5"/>
<circle cx="55.5" cy="66.8" r=".51"/>
</g>
<circle cx="66" cy="66.8" r=".51" fill="#008000"/>
<g fill="none" stroke="#008000" stroke-width=".21">
<path d="M86.9 36.4v7.6"/>
<circle cx="66" cy="66.8" r=".51"/>
</g>
<circle cx="86.9" cy="44" r=".51" fill="#008000"/>
<g fill="none" stroke="#008000" stroke-width=".21">
<path d="M168 54.1v-5h5.2v5h2.7"/>
<circle cx="86.9" cy="44" r=".51"/>
</g>
<circle cx="173.2" cy="49.1" r=".51" fill="#008000"/>
<g fill="none" stroke="#008000" stroke-width=".21">
<path d="M175.9 44h-2.7v5.1M141.9 183.6v2.6h10.4v-2.6M147.1 186.2v2.5"/>
<circle cx="173.2" cy="49.1" r=".51"/>
</g>
<circle cx="147.1" cy="186.2" r=".51" fill="#008000"/>
<g fill="none" stroke="#008000" stroke-width=".21">
<path d="M58.1 137.9v7.6h28.8v-7.6h2.6"/>
<circle cx="147.1" cy="186.2" r=".51"/>
</g>
<circle cx="86.9" cy="137.9" r=".51" fill="#008000"/>
<g fill="none" stroke="#008000" stroke-width=".21">
<path d="M71.2 145.5v2.6"/>
<circle cx="86.9" cy="137.9" r=".51"/>
</g>
<circle cx="71.2" cy="145.5" r=".51" fill="#008000"/>
<g fill="none" stroke="#008000" stroke-width=".21">
<path d="M246.5 117.6h-7.9v12.7h7.9M243.8 130.3v10.2"/>
<circle cx="71.2" cy="145.5" r=".51"/>
</g>
<circle cx="243.8" cy="130.3" r=".51" fill="#008000"/>
<g fill="none" stroke="#008000" stroke-width=".21">
<path d="M115.7 28.7h2.6v2.6M58.1 115.1v12.7M144.4 112.5h7.9v2.6M183.7 117.6h2.6M58.1 125.2h7.9M144.4 120.1h7.9M144.4 125.2h7.9M152.3 130.3v2.5h-7.9M183.7 122.7h2.6M243.8 140.5h2.7M52.9 170.9h7.8M76.5 170.9h7.8"/>
<circle cx="243.8" cy="130.3" r=".51"/>
</g>
<circle cx="58.1" cy="125.2" r=".51" fill="#008000"/>
<g fill="none" stroke="#008000" stroke-width=".21">
<path d="M58.1 28.7h-2.6v10.2M246.5 115.1h-41.9v2.5M139.2 173.5h2.7v2.5M139.2 168.4h13.1v7.6"/>
<circle cx="58.1" cy="125.2" r=".51"/>
</g>
<circle cx="55.5" cy="36.4" r=".51" fill="#008000"/>
<g fill="none" stroke="#008000" stroke-width=".21">
<path d="M209.8 112.5v5.1M246.5 110h-57.6v25.4h-5.2M246.5 112.5h-52.4v28h-10.4M42.5 132.8h10.4M152.3 137.9h-13.1v7.6M209.8 127.8v5M152.3 143v5.1h-13.1"/>
<circle cx="55.5" cy="36.4" r=".51"/>
</g>
<circle cx="209.8" cy="112.5" r=".51" fill="#008000"/>
<g fill="none" stroke="#008000" stroke-width=".21">
<path d="M199.4 117.6h28.8v7.6h18.3M225.6 117.6v12.7M183.7 137.9h62.8M215.1 120.1h5.2v10.2M246.5 122.7h-23.6v7.6M183.7 143h62.8"/>
<circle cx="209.8" cy="112.5" r=".51"/>
</g>
<circle cx="225.5" cy="117.6" r=".51" fill="#008000"/>
<g fill="none" stroke="#008000" stroke-width=".21">
<path d="M86.9 92.2v20.3M126.2 132.8h10.4v2.6h15.7M126.2 135.4h7.8v5.1h18.3M128.8 170.9v2.6M60.7 181.1h-1.3v5.1h18.4v-5.1M76.5 181.1h9.1"/>
<circle cx="225.5" cy="117.6" r=".51"/>
</g>
<circle cx="77.8" cy="181.1" r=".51" fill="#008000"/>
<circle cx="77.8" cy="181.1" r=".51" fill="none" stroke="#008000" stroke-width=".21"/>
<text font-size="2.6" fill="#008000" x="39.8" y="16">FONTE DE ALIMENTAÇÃO</text>
<g font-size="2.6" fill="#808080">
<text x="204.6" y="17.3">U$1</text>
<text x="209.8" y="16">MICROCONTROLADOR PIC</text>
<text x="73.8" y="23.7" transform="rotate(-90 73.8 23.7)">+12V</text>
<text x="92.8" y="23">KK1</text>
<text x="94.8" y="21.1" transform="rotate(-90 94.8 21.1)">VCC</text>
<text x="191.6" y="23.7">MCLR</text>
<text x="251.7" y="23.7">RB0</text>
<text x="63.4" y="28.2">DF1</text>
<text x="92.8" y="25.6">D0A-L</text>
<text x="111.6" y="27.2">1k</text>
<text x="191.6" y="28.7">RA0</text>
<text x="251.7" y="26.2">RB1</text>
<text x="251.7" y="28.7">RB2</text>
<text x="49.8" y="34.8">X4</text>
<text x="63.4" y="31">1N4004</text>
<text x="98.6" y="33.3">CF4</text>
<text x="109.5" y="32">RF1</text>
<text x="191.6" y="31.3">RA1</text>
<text x="191.6" y="33.8">RA2</text>
<text x="251.7" y="31.3">RB3</text>
<text x="251.7" y="33.8">RB4</text>
<text x="89.5" y="38.9">7805</text>
<text x="89.5" y="36.4">IC5</text>
<text x="98.6" y="38.4">100mf</text>
<text x="122" y="38.4" transform="rotate(-90 122 38.4)">LEDF1</text>
<text x="191.6" y="36.4">RA3</text>
<text x="191.6" y="38.9">RA4</text>
<text x="191.6" y="41.4">RA5</text>
<text x="251.7" y="41.4">RB7</text>
<text x="251.7" y="36.4">RB5</text>
<text x="251.7" y="38.9">RB6</text>
<text x="42.8" y="45">NEB21R</text>
<text x="105.2" y="44">GND</text>
<text x="178.1" y="42.5" transform="rotate(-90 178.1 42.5)">C10</text>
<text x="183.3" y="42.5" transform="rotate(-90 183.3 42.5)">22pf</text>
<text x="191.6" y="46.5">OSC1</text>
<text x="251.7" y="46.5">RC0</text>
<text x="97.4" y="51.6">VCC</text>
<text x="98.9" y="53.8">C13 C14</text>
<text x="112" y="53.8">C15 C16 C17 C18 C19 C20 C21 C22</text>
<text x="178.1" y="52.6" transform="rotate(-90 178.1 52.6)">C5</text>
<text x="183.3" y="52.6" transform="rotate(-90 183.3 52.6)">22pf</text>
<text x="191.6" y="51.6">OSC2</text>
<text x="251.7" y="49.1">RC1</text>
<text x="251.7" y="51.6">RC2</text>
<text x="67.6" y="56.3">CF1CF2 CF3</text>
<text x="98.9" y="58.8">100pf</text>
<text x="165.4" y="59.2">GND</text>
<text x="189.1" y="55" transform="rotate(-90 189.1 55)">Q3</text>
<text x="191.6" y="56.7">RD0</text>
<text x="191.6" y="59.2">RD1</text>
<text x="251.7" y="54.1">RC3</text>
<text x="251.7" y="56.7">RC4</text>
<text x="251.7" y="59.2">RC5</text>
<text x="67.6" y="61.4">100pf</text>
<text x="72.4" y="61.3">220uf100pf</text>
<text x="97.4" y="61.8">GND</text>
<text x="191.6" y="61.8">RD2</text>
<text x="191.6" y="64.3">RD3</text>
<text x="251.7" y="61.8">RC6</text>
<text x="251.7" y="64.3">RC7</text>
<text x="191.6" y="66.8">RD4</text>
<text x="191.6" y="69.4">RD5</text>
<text x="191.6" y="71.9">RD6</text>
<text x="251.7" y="69.4">RE0</text>
<text x="251.7" y="71.9">RE1</text>
<text x="52.9" y="74.5">GND</text>
<text x="191.6" y="74.5">RD7</text>
<text x="251.7" y="74.5">RE2</text>
<text x="228.2" y="82.1">PIC18C452P</text>
<text x="52.9" y="84.6">CIRCUITO DE RESET E GRAVAÇÃO</text>
<text x="212.5" y="94.7">COMUNICAÇÃO RS232</text>
<text x="55.5" y="99.8" transform="rotate(-90 55.5 99.8)">+12V</text>
<text x="86.9" y="102.4" transform="rotate(-90 86.9 102.4)">RESET_REST</text>
<text x="241.3" y="107.4">VCC</text>
<text x="56.6" y="113.8" transform="rotate(-90 56.6 113.8)">RSET1</text>
<text x="61.6" y="113.8" transform="rotate(-90 61.6 113.8)">1k</text>
<text x="157.5" y="111.9">IC1</text>
<text x="181.5" y="112.3">1uf</text>
<text x="188.9" y="110" transform="rotate(-90 188.9 110)">VCC</text>
<text x="230.8" y="110">RX</text>
<text x="230.8" y="112.5">TX</text>
<text x="250.4" y="110.7">X6-2</text>
<text x="250.4" y="113.3">X6-3</text>
<text x="250.4" y="108.2">X6-1</text>
<text x="69.3" y="116.3">SSET1</text>
<text x="74.5" y="118.9">chave load/run</text>
<text x="145.6" y="119.7">1mF/25v</text>
<text x="145.6" y="114.6">C6</text>
<text x="181.8" y="117.3">C8</text>
<text x="241.3" y="117.6">GND</text>
<text x="250.4" y="115.8">X6-4</text>
<text x="250.4" y="118.4">X6-5</text>
<text x="45.1" y="125.2">QSET1</text>
<text x="89.2" y="126" transform="rotate(-90 89.2 126)">DSET1</text>
<text x="94.8" y="122.7">MCLR</text>
<text x="181.5" y="125">1uf</text>
<text x="218.4" y="124.7" transform="rotate(-90 218.4 124.7)">R1</text>
<text x="241.3" y="120.1">MCLR</text>
<text x="250.4" y="120.9">X6-6</text>
<text x="250.4" y="123.4">X6-7</text>
<text x="250.4" y="126">X6-8</text>
<text x="45.1" y="127.8">bc337</text>
<text x="86.3" y="126.7" transform="rotate(-90 86.3 126.7)">1N4148</text>
<text x="145.6" y="127.3">C7</text>
<text x="181.8" y="130">C9</text>
<text x="197.9" y="126.5" transform="rotate(-90 197.9 126.5)">R16</text>
<text x="202.8" y="126.5" transform="rotate(-90 202.8 126.5)">1k</text>
<text x="203.1" y="126.5" transform="rotate(-90 203.1 126.5)">R19</text>
<text x="208" y="126.5" transform="rotate(-90 208 126.5)">1k</text>
<text x="208.3" y="126.5" transform="rotate(-90 208.3 126.5)">R20</text>
<text x="213.3" y="126.5" transform="rotate(-90 213.3 126.5)">1k1k</text>
<text x="238.6" y="130.3">GND</text>
<text x="241.3" y="127.8">RB6</text>
<text x="250.4" y="128.5">X6-9</text>
<text x="254.3" y="131.1">X6-G</text>
<text x="42.5" y="132.8">CMCLR</text>
<text x="80.4" y="135.4" transform="rotate(-90 80.4 135.4)">RESET1</text>
<text x="139.2" y="135.4">SERIAL_T1</text>
<text x="145.6" y="132.4">1uf</text>
<text x="188.9" y="132.8" transform="rotate(-90 188.9 132.8)">GND</text>
<text x="199.4" y="132.8" transform="rotate(-90 199.4 132.8)">RB6</text>
<text x="204.6" y="137.9">RX_EMUL</text>
<text x="204.6" y="132.8" transform="rotate(-90 204.6 132.8)">RB7</text>
<text x="209.8" y="132.8" transform="rotate(-90 209.8 132.8)">CMCLR</text>
<text x="228.6" y="137.3" transform="rotate(-90 228.6 137.3)">JP5</text>
<text x="126.2" y="143">JP2</text>
<text x="141.9" y="140.5">SERIAL_R1</text>
<text x="204.6" y="143">TX_EMUL</text>
<text x="115.7" y="145.5">RD0</text>
<text x="115.7" y="148.1">RD1</text>
<text x="157.5" y="148.1">MAX232</text>
<text x="252.3" y="148.1">SL4</text>
<text x="68.6" y="153.2">GND</text>
<text x="58.1" y="160.8">GRAVAÇÃO ICSP</text>
<text x="136.6" y="160.8">ACIONAMENTO LED LOAD/RUM</text>
<text x="64.7" y="167.6">SV5</text>
<text x="52.9" y="173.5">MCLR</text>
<text x="52.9" y="170.9">GND</text>
<text x="79.1" y="173.5">MCLR</text>
<text x="79.1" y="170.9">GND</text>
<text x="52.9" y="178.6">RB6</text>
<text x="52.9" y="176">RB7</text>
<text x="79.1" y="176">RB7</text>
<text x="79.1" y="178.6">RB6</text>
<text x="132" y="176">SSET1</text>
<text x="92.2" y="181.1">VCC</text>
<text x="118.3" y="181.1" transform="rotate(-90 118.3 181.1)">VCC</text>
<text x="127.2" y="182.4" transform="rotate(-90 127.2 182.4)">RSET2</text>
<text x="132.2" y="182.4" transform="rotate(-90 132.2 182.4)">1k</text>
<text x="145.5" y="183.1" transform="rotate(-90 145.5 183.1)">LOAD</text>
<text x="156" y="183.1" transform="rotate(-90 156 183.1)">RUN</text>
<text x="82.2" y="191.3" transform="rotate(-90 82.2 191.3)">SL5</text>
<text x="144.5" y="193.8">GND</text>
</g>
<g font-size="2.2" fill="#808080">
<text x="203" y="23.3">1</text>
<text x="244.2" y="23.3">33</text>
<text x="82.3" y="29.4">IN</text>
<text x="87.6" y="29.4">OUT</text>
<text x="203" y="28.4">2</text>
<text x="207.1" y="24.4">MCLR#/VPP</text>
<text x="207.1" y="29.5">RA0/AN0</text>
<text x="233.1" y="24.4">INT/RB0</text>
<text x="237.2" y="27">RB1</text>
<text x="237.2" y="29.5">RB2</text>
<text x="244.2" y="25.8">34</text>
<text x="244.2" y="28.4">35</text>
<text x="84.8" y="33.1">GND</text>
<text x="203" y="30.9">3</text>
<text x="203" y="33.4">4</text>
<text x="203" y="36">5</text>
<text x="207.1" y="32">RA1/AN1</text>
<text x="207.1" y="34.6">RA2/AN2</text>
<text x="231.6" y="32">PGM/RB3</text>
<text x="237.2" y="34.6">RB4</text>
<text x="244.2" y="30.9">36</text>
<text x="244.2" y="33.4">37</text>
<text x="244.2" y="36">38</text>
<text x="203" y="38.5">6</text>
<text x="203" y="41.1">7</text>
<text x="207.1" y="37.1">RA3/AN3</text>
<text x="207.1" y="39.7">RA4/T0CKI</text>
<text x="231.8" y="39.7">PGC/RB6</text>
<text x="237.2" y="37.1">RB5</text>
<text x="244.2" y="38.5">39</text>
<text x="244.2" y="41.1">40</text>
<text x="201.8" y="46.1">13</text>
<text x="207.1" y="47.3">OSC1/CLKIN</text>
<text x="207.1" y="42.2">RA5/AN4</text>
<text x="229" y="47.3">T1OSO/RC0</text>
<text x="231.8" y="42.2">PGD/RB7</text>
<text x="244.2" y="46.1">15</text>
<text x="201.8" y="51.2">14</text>
<text x="207.1" y="52.4">OSC2/CLKOUT</text>
<text x="230.2" y="49.8">T1OSI/RC1</text>
<text x="230.5" y="52.4">CCP1/RC2</text>
<text x="244.2" y="48.7">16</text>
<text x="244.2" y="51.2">17</text>
<text x="244.2" y="53.8">18</text>
<text x="201.8" y="56.3">19</text>
<text x="201.8" y="58.8">20</text>
<text x="207.1" y="57.4">RD0/PSP0</text>
<text x="207.1" y="60">RD1/PSP1</text>
<text x="231.6" y="60">SDO/RC5</text>
<text x="231.9" y="54.9">SCK/RC3</text>
<text x="232.8" y="57.4">SDI/RC4</text>
<text x="244.2" y="56.3">23</text>
<text x="244.2" y="58.8">24</text>
<text x="201.8" y="61.4">21</text>
<text x="201.8" y="63.9">22</text>
<text x="207.1" y="62.5">RD2/PSP2</text>
<text x="207.1" y="65.1">RD3/PSP3</text>
<text x="233.4" y="65.1">RX/RC7</text>
<text x="233.7" y="62.5">TX/RC6</text>
<text x="244.2" y="61.4">25</text>
<text x="244.2" y="63.9">26</text>
<text x="201.8" y="66.5">27</text>
<text x="201.8" y="69">28</text>
<text x="201.8" y="71.5">29</text>
<text x="207.1" y="67.6">RD4/PSP4</text>
<text x="207.1" y="70.1">RD5/PSP5</text>
<text x="227.2" y="70.1">RD#/AN5/RE0</text>
<text x="244.2" y="69">8</text>
<text x="244.2" y="71.5">9</text>
<text x="201.8" y="74.1">30</text>
<text x="207.1" y="72.7">RD6/PSP6</text>
<text x="207.1" y="75.2">RD7/PSP7</text>
<text x="226.6" y="72.7">WR#/AN6/RE1</text>
<text x="227.3" y="75.2">CS#/AN7/RE2</text>
<text x="244.2" y="74.1">10</text>
<text x="153.9" y="114.7">1</text>
<text x="153.9" y="119.8">3</text>
<text x="159.9" y="115.8">C1+</text>
<text x="173.3" y="118.4">V+</text>
<text x="180.9" y="117.3">2</text>
<text x="67" y="124.9">2</text>
<text x="74.2" y="122.3">3</text>
<text x="153.9" y="124.9">4</text>
<text x="159.9" y="120.9">C1-</text>
<text x="159.9" y="126">C2+</text>
<text x="174" y="123.4">V-</text>
<text x="180.9" y="122.3">6</text>
<text x="74.2" y="127.4">1</text>
<text x="86.6" y="130" transform="rotate(-90 86.6 130)">1</text>
<text x="89.2" y="130" transform="rotate(-90 89.2 130)">2</text>
<text x="153.9" y="130">5</text>
<text x="159.9" y="131.1">C2-</text>
<text x="86.6" y="137" transform="rotate(-90 86.6 137)">3</text>
<text x="89.2" y="137" transform="rotate(-90 89.2 137)">4</text>
<text x="152.7" y="137.6">10</text>
<text x="152.9" y="135">11</text>
<text x="159.9" y="136.1">T1IN</text>
<text x="168.9" y="136.1">T1OUT</text>
<text x="180.9" y="135">14</text>
<text x="180.9" y="137.6">7</text>
<text x="220" y="132.5" transform="rotate(-90 220 132.5)">3</text>
<text x="222.6" y="132.5" transform="rotate(-90 222.6 132.5)">2</text>
<text x="225.2" y="132.5" transform="rotate(-90 225.2 132.5)">1</text>
<text x="248.1" y="137.6">1</text>
<text x="152.7" y="140.1">12</text>
<text x="153.9" y="142.7">9</text>
<text x="159.9" y="138.7">T2IN</text>
<text x="159.9" y="141.2">R1OUT</text>
<text x="159.9" y="143.8">R2OUT</text>
<text x="168.9" y="138.7">T2OUT</text>
<text x="171.1" y="141.2">R1IN</text>
<text x="171.1" y="143.8">R2IN</text>
<text x="180.9" y="140.1">13</text>
<text x="180.9" y="142.7">8</text>
<text x="248.1" y="140.1">2</text>
<text x="248.1" y="142.7">3</text>
<text x="124.5" y="145.2">1</text>
<text x="124.5" y="147.7">3</text>
<text x="137" y="145.2">2</text>
<text x="137" y="147.7">4</text>
<text x="61.1" y="170.6">10</text>
<text x="62.4" y="173.1">8</text>
<text x="73.6" y="173.1">7</text>
<text x="73.6" y="170.6">9</text>
<text x="129.8" y="170.6">5</text>
<text x="137" y="173.1">4</text>
<text x="137" y="168.1">6</text>
<text x="62.4" y="178.2">4</text>
<text x="62.4" y="175.7">6</text>
<text x="73.6" y="178.2">3</text>
<text x="73.6" y="175.7">5</text>
<text x="62.4" y="180.7">2</text>
<text x="73.6" y="180.7">1</text>
<text x="85.3" y="183.9" transform="rotate(-90 85.3 183.9)">2</text>
<text x="87.8" y="183.9" transform="rotate(-90 87.8 183.9)">1</text>
</g>
<g font-size="1.8" fill="#800000">
<text x="96.8" y="33.4" transform="rotate(-90 96.8 33.4)">+</text>
<text x="54.2" y="36.1">+</text>
<text x="54.7" y="42.7">-</text>
<text x="70.6" y="56.3" transform="rotate(-90 70.6 56.3)">+</text>
<text x="143.8" y="114.7" transform="rotate(-90 143.8 114.7)">+</text>
<text x="188.2" y="116.5" transform="rotate(-90 188.2 116.5)">+</text>
<text x="143.8" y="127.4" transform="rotate(-90 143.8 127.4)">+</text>
<text x="188.2" y="129.2" transform="rotate(-90 188.2 129.2)">+</text>
</g>
</svg>
